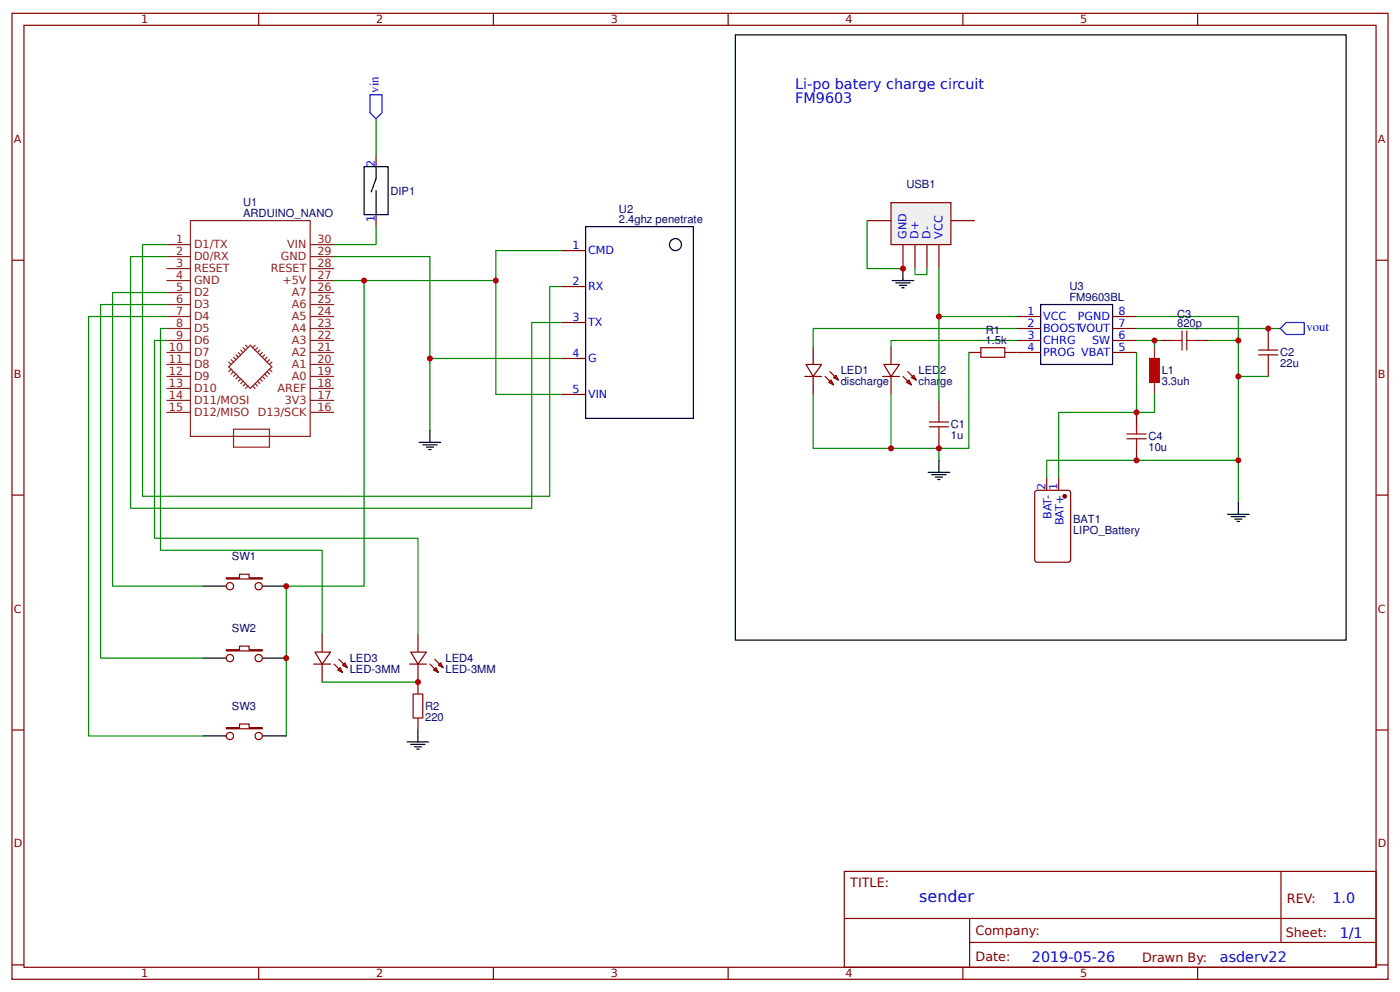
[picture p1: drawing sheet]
<svg xmlns="http://www.w3.org/2000/svg" width="309mm" height="219mm" viewBox="0 0 309 219" stroke-linecap="round" stroke-linejoin="round" font-family="sans-serif">
<g fill="none" stroke="#800" stroke-width=".26">
<path d="M2.6 2.9h304.1v213.3h-304.1zM5.3 5.6h298.7v207.9h-298.7zM57.1 2.9v2.7M109 2.9v2.7M160.9 2.9v2.7M212.7 2.9v2.7M264.6 2.9v2.7M2.6 57.4h2.7M124.1 55.3h5.3M304 57.4h2.7M124.1 63.3h5.3M124.1 71.2h5.3"/>
<path d="M124.1 79.1h5.3M224.6 69.9h5.3M224.6 72.5h5.3M224.6 75.2h5.3M224.6 77.8h5.3M245.8 69.9h5.3M245.8 72.5h5.3M245.8 75.2h5.3M245.8 77.8h5.3M124.1 87.1h5.3M2.6 109.3h2.7M304 109.3h2.7"/>
<path d="M2.6 161.2h2.7M304 161.2h2.7M186.5 192.4h117.5v21.1h-117.5zM283 192.4v15.7M2.6 213h2.7M57.1 213.5v2.7M109 213.5v2.7M160.9 213.5v2.7M186.6 202.8h117.3M212.7 213.5v2.7M214.2 208.1h89.7M214.2 202.8v10.5"/>
<path d="M264.6 213.5v2.7M304 213h2.7"/>
</g>
<g fill="none" stroke="#8d2323" stroke-width=".26">
<path d="M36.8 59.3h5.3M36.8 56.6h5.3M36.8 54h5.3M42.1 48.7h26.4v47.6h-26.4zM68.5 59.3h5.3M68.5 56.6h5.3M68.5 54h5.3M36.8 77.8h5.3M36.8 75.2h5.3M36.8 72.5h5.3M36.8 69.9h5.3M36.8 67.2h5.3"/>
<path d="M36.8 64.6h5.3M36.8 61.9h5.3M50.5 79.9l.6 .6M51.1 79.4l.5 .5M51.6 78.9l.5 .5M52.1 78.3l.6 .6M52.7 77.8l.5 .5M53.2 77.3l.5 .5M53.7 76.8l.5 .5M54.2 76.2l.6 .6M56.4 76.2l-.6 .6M56.9 76.8l-.5 .5"/>
<path d="M57.4 77.3l-.5 .5M57.9 77.8l-.5 .5M58.5 78.3l-.6 .6M59 78.9l-.5 .5M59.5 79.4l-.5 .5M60.1 79.9l-.6 .6M68.5 77.8h5.3M68.5 75.2h5.3M68.5 72.5h5.3M68.5 69.9h5.3M68.5 67.2h5.3M68.5 64.6h5.3"/>
<path d="M68.5 61.9h5.3M36.8 88.4h5.3M36.8 85.8h5.3M36.8 83.1h5.3M36.8 80.5h5.3M36.8 91h5.3M50.5 81l4.8-4.8 4.8 4.8-4.8 4.8zM51.1 81.5l-.6 .5M51.6 94.7h7.9v4h-7.9zM51.6 82l-.5 .6M52.1 82.6l-.5 .5M52.7 83.1l-.6 .5"/>
<path d="M53.2 83.6l-.5 .6M53.7 84.2l-.5 .5M54.2 84.7l-.5 .5M54.8 85.2l-.6 .6M55.8 85.2l.6 .6M56.4 84.7l.5 .5M56.9 84.2l.5 .5M57.4 83.6l.5 .6M57.9 83.1l.6 .5M58.5 82.6l.5 .5M59 82l.5 .6M59.5 81.5l.6 .5"/>
<path d="M68.5 88.4h5.3M68.5 85.8h5.3M68.5 83.1h5.3M68.5 80.5h5.3M68.5 91h5.3"/>
</g>
<g fill="none" stroke="#000" stroke-width=".26">
<path d="M129.4 50h23.8v42.4h-23.8zM229.9 67.2h15.9v13.3h-15.9z"/>
<circle cx="149.2" cy="54" r="1.32"/>
</g>
<path d="M196.8 44.7h13.3v9.3h-13.3z" fill="#efefef" stroke="#800" stroke-width=".26"/>
<g fill="none" stroke="#800" stroke-width=".26">
<path d="M83.1 34.2v2.6M83.1 47.4v2.6M191.6 48.7h5.2M199.5 54v5.3M202.1 54v5.3M204.8 54v5.3M207.4 54v5.3M210.1 48.7h5.3M179.7 76.5v4M196.8 76.5v4M214 77.8h2.7M222 77.8h2.6"/>
<path d="M256.4 75.2h2.6M264.3 75.2h2.7M280.2 72.5v2.7M177.8 83.1h3.7M178.1 80.5h3.4l-1.8 2.6zM179.7 83.1v4M182.3 83.1l1.8 1.9M183.1 84.4l.5-.5 .5 1.1zM183.4 82l1.8 1.9M184.1 83.4l.6-.6 .5 1.1zM195 83.1h3.7M195.3 80.5h3.4l-1.9 2.6z"/>
<path d="M196.8 83.1v4M199.5 83.1l1.8 1.9M200.3 84.4l.5-.5 .5 1.1zM200.6 82l1.8 1.9M201.3 83.4l.6-.6 .5 1.1zM207.4 88.4v2.6M207.4 96.3v2.7M251.1 91v2.7M251.1 99v2.6M280.2 80.5v2.6M228.7 108.5l.4-.3h6.9l.5 .3v15.1l-.2 .4-7.2 .1-.4-.2zM231.2 105.6v2.6"/>
<path d="M233.9 105.6v2.6M50 127.6h2.9v-.8h2.1v.8h2.9v.2h-7.9zM71.2 140v4M92.3 140v4M50 143.4h2.9v-.8h2.1v.8h2.9v.3h-7.9zM69.3 146.6h3.7M69.6 144h3.4l-1.8 2.6zM71.2 146.6v4M73.8 146.6l1.9 1.9M74.6 147.9l.5-.5 .6 1.1zM74.9 145.5l1.8 1.9M75.7 146.9l.5-.6 .5 1.1z"/>
<path d="M90.5 146.6h3.7M90.8 144h3.4l-1.9 2.6zM92.3 146.6v6.6M92.3 158.5v2.7M95 146.6l1.8 1.9M95.8 147.9l.5-.5 .5 1.1zM96 145.5l1.9 1.9M96.8 146.9l.6-.6 .5 1.1zM50 160.6h2.9v-.8h2.1v.8h2.9v.3h-7.9z"/>
<circle cx="50.8" cy="129.4" r=".8"/>
<circle cx="57.1" cy="129.4" r=".8"/>
<circle cx="50.8" cy="145.3" r=".8"/>
<circle cx="57.1" cy="145.3" r=".8"/>
<circle cx="50.8" cy="162.5" r=".8"/>
<circle cx="57.1" cy="162.5" r=".8"/>
</g>
<g fill="none" stroke="#a00000" stroke-width=".26">
<path d="M216.7 76.8h5.3v2.1h-5.3zM259 75.2h2.1M261.1 73.1v4.2M262.2 73.1v4.2M262.2 75.2h2.1M278.1 78.3h4.2M278.1 77.3h4.2M280.2 75.2v2.1M280.2 78.3v2.2M205.3 94.2h4.2M205.3 93.2h4.2M207.4 91v2.2"/>
<path d="M207.4 94.2v2.1M249 96.9h4.2M249 95.8h4.2M251.1 93.7v2.1M251.1 96.9v2.1M91.3 153.2h2.1v5.3h-2.1z"/>
</g>
<g fill="none" stroke="#080" stroke-width=".26">
<path d="M83.1 26.2v8M36.8 54h-5.3v55.6h89.9v-46.3h2.7M36.8 56.6h-8v55.6h88.7v-41h6.6M73.8 56.6h21.2v38.4M83.1 50v4h-9.3M124.1 55.3h-14.6v6.6h-35.7M191.6 48.7v10.6h7.9M202.1 59.3v1.3h2.7v-1.3M207.4 59.3v29.1M36.8 64.6h-11.9v64.8h19.8M36.8 67.2h-14.6v78.1h22.5M36.8 69.9h-17.2v92.6h25.1"/>
<path d="M36.8 72.5h-1.3v49h35.7v18.5M36.8 75.2h-2.7v43.6h58.2v21.2M80.4 61.9v67.5h-17.2v33.1M95 79.1h29.1M109.5 61.9v25.2h14.6M207.4 69.9h17.2M214 77.8v21.2h-6.6M224.6 72.5h-44.9v4M224.6 75.2h-27.8v1.3M251.1 69.9h22.5v41M251.1 72.5h31.7M251.1 75.2h5.3"/>
<path d="M251.1 77.8v17.2M255.1 75.2v1.3M267 75.2h6.6M179.7 87.1v11.9h27.7v2.6M196.8 87.1v11.9M255.1 87.1v3.9h-21.2v14.6M273.6 83.1h6.6M273.6 101.6h-42.4v4M71.2 150.6h21.1"/>
</g>
<g fill="none" stroke="#000" stroke-width=".26">
<path d="M162.5 7.7h134.9v133.6h-134.9zM80.4 36.8h5.3v10.6h-5.3zM83.1 36.8v2.6l-1.1 3M83.1 42.1v5.3M199.5 59.3v2.6M197.1 61.9h4.8M197.9 62.5h3.2M198.7 63h1.6M199.2 63.5h.6M92.6 97.7h4.8M93.4 98.2h3.2M94.2 98.7h1.6"/>
<path d="M94.7 99.2h.5M95 95v2.7M205.1 104.3h4.7M205.8 104.8h3.2M206.6 105.3h1.6M207.2 105.9h.5M207.4 101.6v2.7M271.2 113.5h4.8M272 114.1h3.2M272.8 114.6h1.6M273.3 115.1h.5M273.6 110.9v2.6"/>
<path d="M44.7 129.4h5.3M57.9 129.4h5.3M44.7 145.3h5.3M57.9 145.3h5.3M44.7 162.5h5.3M57.9 162.5h5.3M90 163.8h4.7M90.8 164.3h3.1M91.5 164.9h1.6M92.1 165.4h.5M92.3 161.2v2.6"/>
</g>
<path d="M255.1 76.5v2.6M255.1 84.4v2.7" fill="none" stroke="#8d2323" stroke-width=".26"/>
<path d="M254 79.1h2.1v5.3h-2.1z" fill="#a00000" stroke="#a00000" stroke-width=".26"/>
<circle cx="235.2" cy="109.6" r=".4" fill="#800" stroke="#800" stroke-width=".26"/>
<path d="M81.8 20.9h2.6v4l-1.3 1.3-1.3-1.3zM282.8 72.5l1.4-1.3h3.9v2.6h-3.9z" fill="none" stroke="#00f" stroke-width=".26"/>
<g fill="#c00">
<circle cx="63.2" cy="145.3" r=".66"/>
<circle cx="63.2" cy="129.4" r=".66"/>
<circle cx="95" cy="79.1" r=".66"/>
<circle cx="255.1" cy="75.2" r=".66"/>
<circle cx="280.2" cy="72.5" r=".66"/>
<circle cx="196.9" cy="99" r=".66"/>
<circle cx="207.4" cy="99" r=".66"/>
<circle cx="207.4" cy="69.9" r=".66"/>
<circle cx="273.6" cy="83.1" r=".66"/>
<circle cx="273.6" cy="75.2" r=".66"/>
<circle cx="251.1" cy="91" r=".66"/>
<circle cx="273.6" cy="101.6" r=".66"/>
<circle cx="251.1" cy="101.6" r=".66"/>
<circle cx="199.5" cy="59.3" r=".66"/>
<circle cx="109.5" cy="61.9" r=".66"/>
<circle cx="80.4" cy="61.9" r=".66"/>
<circle cx="92.3" cy="150.6" r=".66"/>
</g>
<text font-size="3.5" fill="#00f" x="203.1" y="199.2">sender</text>
<g font-size="3.2" fill="#00f">
<text x="175.7" y="19.6">Li-po batery charge circuit</text>
<text x="175.7" y="22.8">FM9603</text>
<text x="294.4" y="199.3">1.0</text>
<text x="296" y="207.1">1/1</text>
<text x="228" y="212.4">2019-05-26</text>
<text x="269.5" y="212.3">asderv22</text>
</g>
<g font-size="2.8" fill="#00f">
<text x="83.6" y="20.5" transform="rotate(-90 83.6 20.5)">vin</text>
<text x="288.6" y="73.1">vout</text>
</g>
<g font-size="2.8" fill="#800">
<text x="187.9" y="195.8">TITLE:</text>
<text x="284.3" y="199.3">REV:</text>
<text x="215.5" y="206.5">Company:</text>
<text x="284.1" y="206.9">Sheet:</text>
<text x="215.5" y="212.2">Date:</text>
<text x="252.3" y="212.3">Drawn By:</text>
</g>
<g font-size="2.5" fill="#800">
<text x="31.2" y="5.2">1</text>
<text x="83.1" y="5.2">2</text>
<text x="134.9" y="5.2">3</text>
<text x="186.8" y="5.2">4</text>
<text x="238.7" y="5.2">5</text>
<text x="3" y="31.5">A</text>
<text x="304.4" y="31.5">A</text>
<text x="3" y="83.4">B</text>
<text x="304.4" y="83.4">B</text>
<text x="3" y="135.2">C</text>
<text x="304.4" y="135.2">C</text>
<text x="3" y="187.1">D</text>
<text x="304.4" y="187.1">D</text>
<text x="31.2" y="215.8">1</text>
<text x="83.1" y="215.8">2</text>
<text x="134.9" y="215.8">3</text>
<text x="186.8" y="215.8">4</text>
<text x="238.7" y="215.8">5</text>
</g>
<g font-size="2.5" fill="#00f">
<text x="82.8" y="36.8" transform="rotate(-90 82.8 36.8)">2</text>
<text x="82.8" y="49" transform="rotate(-90 82.8 49)">1</text>
<text x="200.3" y="52.7" transform="rotate(-90 200.3 52.7)">GND</text>
<text x="202.9" y="52.7" transform="rotate(-90 202.9 52.7)">D+</text>
<text x="205.6" y="52.7" transform="rotate(-90 205.6 52.7)">D-</text>
<text x="208.2" y="52.7" transform="rotate(-90 208.2 52.7)">VCC</text>
<text x="126.5" y="55.1">1</text>
<text x="129.9" y="56.1">CMD</text>
<text x="126.5" y="63">2</text>
<text x="129.9" y="64.1">RX</text>
<text x="126.5" y="70.9">3</text>
<text x="129.9" y="72">TX</text>
<text x="227" y="69.6">1</text>
<text x="230.5" y="70.7">VCC</text>
<text x="238.1" y="70.7">PGND</text>
<text x="247.1" y="69.6">8</text>
<text x="227" y="72.3">2</text>
<text x="227" y="74.9">3</text>
<text x="227" y="77.5">4</text>
<text x="230.5" y="73.3">BOOSTVOUT</text>
<text x="230.5" y="76">CHRG</text>
<text x="241.3" y="76">SW</text>
<text x="247.1" y="77.5">5</text>
<text x="247.1" y="74.9">6</text>
<text x="247.1" y="72.3">7</text>
<text x="126.5" y="78.9">4</text>
<text x="129.9" y="79.9">G</text>
<text x="230.5" y="78.6">PROG VBAT</text>
<text x="126.5" y="86.8">5</text>
<text x="129.9" y="87.9">VIN</text>
<text x="231" y="108.1" transform="rotate(-90 231 108.1)">2</text>
<text x="233.6" y="108.1" transform="rotate(-90 233.6 108.1)">1</text>
<text x="232.3" y="114.6" transform="rotate(-90 232.3 114.6)">BAT-</text>
<text x="234.9" y="116" transform="rotate(-90 234.9 116)">BAT+</text>
</g>
<g font-size="2.5" fill="#000080">
<text x="200.2" y="41.5">USB1</text>
<text x="53.7" y="47.9">ARDUINO_NANO</text>
<text x="53.7" y="45.5">U1</text>
<text x="86.3" y="42.9">DIP1</text>
<text x="136.7" y="47">U2</text>
<text x="136.7" y="49.2">2.4ghz penetrate</text>
<text x="236.3" y="64">U3</text>
<text x="236.3" y="66.4">FM9603BL</text>
<text x="260.1" y="70.1">C3</text>
<text x="217.8" y="76">1.5k</text>
<text x="217.8" y="73.8">R1</text>
<text x="260.1" y="72.3">820p</text>
<text x="185.7" y="82.6">LED1</text>
<text x="202.9" y="82.6">LED2</text>
<text x="256.6" y="82.6">L1</text>
<text x="282.8" y="81.1">22u</text>
<text x="282.8" y="78.7">C2</text>
<text x="185.7" y="85">discharge</text>
<text x="202.9" y="85">charge</text>
<text x="256.6" y="85">3.3uh</text>
<text x="210.1" y="94.5">C1</text>
<text x="210.1" y="97">1u</text>
<text x="253.7" y="99.6">10u</text>
<text x="253.7" y="97.2">C4</text>
<text x="237.1" y="117.9">LIPO_Battery</text>
<text x="237.1" y="115.4">BAT1</text>
<text x="51.2" y="123.7">SW1</text>
<text x="51.2" y="139.6">SW2</text>
<text x="77.3" y="148.5">LED-3MM</text>
<text x="77.3" y="146.2">LED3</text>
<text x="98.4" y="148.5">LED-3MM</text>
<text x="98.4" y="146.2">LED4</text>
<text x="51.2" y="156.8">SW3</text>
<text x="93.9" y="159.1">220</text>
<text x="93.9" y="156.8">R2</text>
</g>
<g font-size="2.5" fill="#8d2323">
<text x="38.9" y="53.7">1</text>
<text x="70.1" y="53.7">30</text>
<text x="38.9" y="59">3</text>
<text x="38.9" y="56.4">2</text>
<text x="42.9" y="57.4">D0/RX</text>
<text x="42.9" y="54.8">D1/TX</text>
<text x="62.1" y="57.4">GND</text>
<text x="63.5" y="54.8">VIN</text>
<text x="70.1" y="56.4">29</text>
<text x="70.1" y="59">28</text>
<text x="38.9" y="64.3">5</text>
<text x="38.9" y="61.7">4</text>
<text x="42.9" y="65.4">D2</text>
<text x="42.9" y="62.7">GND</text>
<text x="42.9" y="60.1">RESET</text>
<text x="59.8" y="60.1">RESET</text>
<text x="62.4" y="62.7">+5V</text>
<text x="64.5" y="65.4">A7</text>
<text x="70.1" y="61.7">27</text>
<text x="70.1" y="64.3">26</text>
<text x="38.9" y="69.6">7</text>
<text x="38.9" y="67">6</text>
<text x="42.9" y="70.7">D4</text>
<text x="42.9" y="68">D3</text>
<text x="64.5" y="68">A6</text>
<text x="64.5" y="70.7">A5</text>
<text x="70.1" y="67">25</text>
<text x="70.1" y="69.6">24</text>
<text x="37.3" y="77.5">10</text>
<text x="38.9" y="74.9">9</text>
<text x="38.9" y="72.3">8</text>
<text x="42.9" y="76">D6</text>
<text x="42.9" y="73.3">D5</text>
<text x="64.5" y="73.3">A4</text>
<text x="64.5" y="76">A3</text>
<text x="70.1" y="72.3">23</text>
<text x="70.1" y="74.9">22</text>
<text x="70.1" y="77.5">21</text>
<text x="37.3" y="82.8">12</text>
<text x="37.3" y="80.2">11</text>
<text x="42.9" y="83.9">D9</text>
<text x="42.9" y="81.3">D8</text>
<text x="42.9" y="78.6">D7</text>
<text x="64.5" y="78.6">A2</text>
<text x="64.5" y="81.3">A1</text>
<text x="64.5" y="83.9">A0</text>
<text x="70.1" y="80.2">20</text>
<text x="70.1" y="82.8">19</text>
<text x="37.3" y="88.1">14</text>
<text x="37.3" y="85.5">13</text>
<text x="42.9" y="89.2">D11/MOSI</text>
<text x="42.9" y="86.5">D10</text>
<text x="61.3" y="86.5">AREF</text>
<text x="62.9" y="89.2">3V3</text>
<text x="70.1" y="85.5">18</text>
<text x="70.1" y="88.1">17</text>
<text x="37.3" y="90.8">15</text>
<text x="42.9" y="91.8">D12/MISO</text>
<text x="56.9" y="91.8">D13/SCK</text>
<text x="70.1" y="90.8">16</text>
</g>
</svg>
